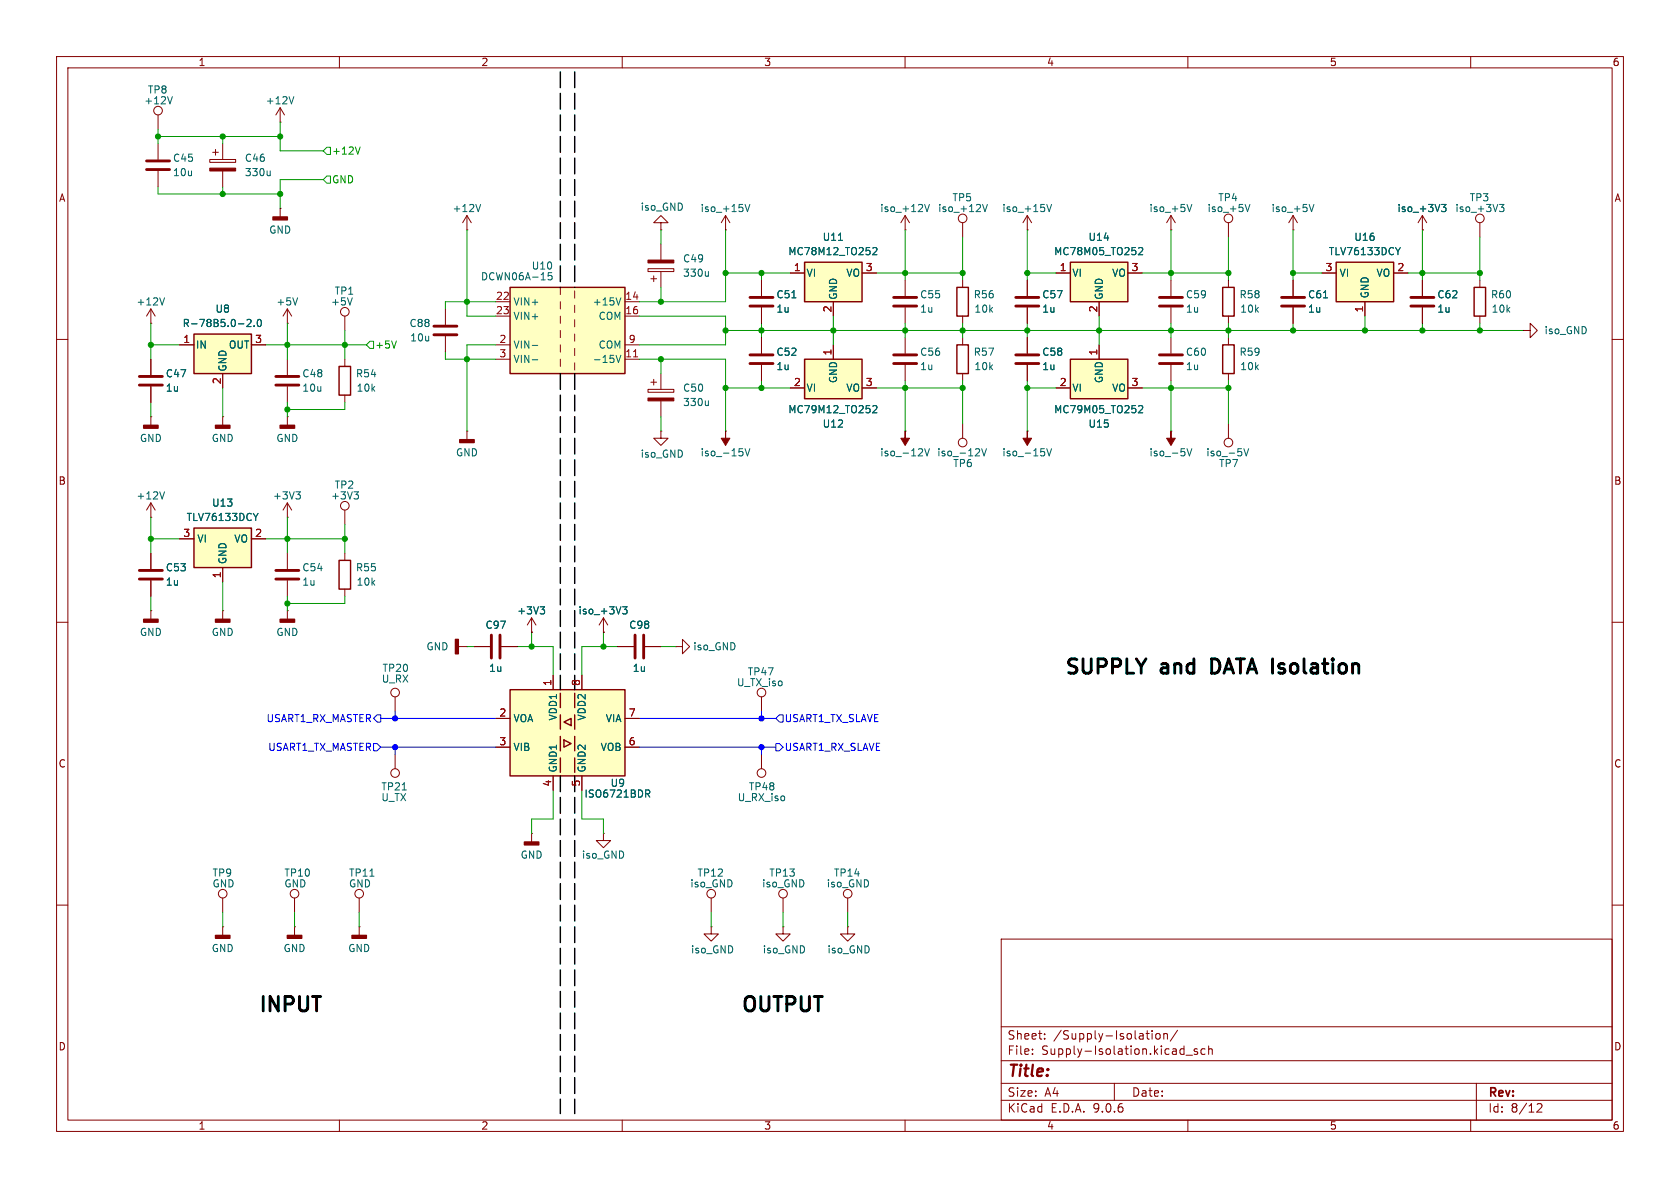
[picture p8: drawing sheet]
<svg xmlns="http://www.w3.org/2000/svg" width="297mm" height="210mm" viewBox="0 0 297 210" stroke-linecap="round" stroke-linejoin="round" font-family="sans-serif">
<g fill="none" stroke="#840000" stroke-width=".18">
<path d="M10 10h277v190h-277zM12 12h273v186h-273zM60 10v2M110 10v2M160 10v2M210 10v2M260 10v2M116.8 39.4h-1.2l1.2-1.3 1.3 1.3h-1.3v1.2M114.6 47.5h4.5v.5h-4.5zM115.1 49.3h1M115.6 48.8v1M116.8 40.6h.1"/>
<path d="M116.8 43.2v2.8M116.8 48v2.8M207 49.5v2.8M207 54.4v2.8M10 60h2M26.7 63.5v2.8M26.7 68.3v2.8M285 60h2M10 110h2M285 110h2M10 160h2M177 166h108v32h-108z"/>
<path d="M285 160h2M60 198v2M110 198v2M160 198v2M177 194.5h108M177 191.5h108M177 187.5h108M177 181.5h108M182.5 186.3v.1M182.5 185.5v.1M184.7 183.6v.1M184.7 182.8v.1"/>
<path d="M197 191.5v3M202.6 182.7h.6M202.9 183.6l.3 .1M203.7 182.2v.1M203.7 182.7v1M204.5 182.8l.3-.1 .3 .3v.4l-.3 .3-.3-.1-.2-.2v-.4zM205.7 182.8l.3-.1 .3 .1 .1 .9M205.7 182.7v1M208.2 182.1l-1.3 2M209.7 186.5h1.1M210 198v2M211.7 185.5l-.4-.1-.2 .2 .1 .2 .5 .2v.3h-.6"/>
<path d="M213 185.5l-.4-.1-.3 .3v.4l.2 .2h.5M213.7 185.5l.2-.1 .3 .1 .1 .9M213.7 184.9v1.5M260 198v2M261 191.5v6.5M271.7 195.2l.6-.1 .2 .1 .1 .3-.9 1.1h.9"/>
</g>
<path d="M114.6 46h4.5v.5h-4.5z" fill="#840000" stroke="#840000" stroke-width=".18"/>
<path d="M125.2 48v.8M125.2 48.7l-.1 .1" fill="none" stroke="#006464" stroke-width=".18"/>
<path d="M205 52.6h4M205 54.1h4M24.6 66.5h4.1M24.6 68.1h4.1" fill="none" stroke="#840000" stroke-width=".51"/>
<path d="M34.3 59.1h10.1v6.9h-10.1z" fill="#ffffc2"/>
<path d="M34.3 59.1h10.1v6.9h-10.1zM216.2 61h2v5h-2z" fill="none" stroke="#840000" stroke-width=".25"/>
<g fill="none" stroke="#840000" stroke-width=".18">
<path d="M27.9 25.4v2.8M27.9 30.2v2.8M82.5 38.1l-.7 1.3M82.5 38.1l.8 1.3M82.5 38.1v2.5M207 38.1l-.8 1.3M207 38.1l.8 1.3M207 38.1v2.5M217.2 39.4v2.5M26.7 57.2h.1M26.7 54.6l-.8 1.3M26.7 54.6l.7 1.3"/>
<path d="M26.7 54.6v2.6M82.5 40.6h.1M207 40.6h.1M217.2 59.7v1.3M31.7 61h2.6M39.4 66v2.6M44.4 61h2.6M217.2 66v1.3"/>
<circle cx="217.2" cy="38.6" r=".76"/>
</g>
<path d="M85 36.1l-.5 1.3M209.9 36.1l.4 1.3 .4-1.3M220.1 36.1l.4 1.3 .5-1.3M29.1 52.6l-.4 1.3M43.7 56.6l.4-.1 .3 .3-.8 .9h.8M44.9 57.6v.1M45.6 56.6l.2-.1a.68 .68 0 0 1 .4 .6 .68 .68 0 0 1-.4 .6l-.2-.1-.1-.4z" fill="none" stroke="#006464" stroke-width=".18"/>
<path d="M25.9 28.4h4.1M25.9 30h4.1" fill="none" stroke="#840000" stroke-width=".51"/>
<path d="M189.2 46.4h10.2v6.9h-10.2z" fill="#ffffc2"/>
<path d="M189.2 46.4h10.2v6.9h-10.2z" fill="none" stroke="#840000" stroke-width=".25"/>
<g fill="none" stroke="#840000" stroke-width=".18">
<path d="M228.6 38.1l-.8 1.3M228.6 38.1l.8 1.3M228.6 38.1v2.5M78.7 54.6v2.8M78.7 59.4v2.8M186.7 48.3h2.5M194.3 53.3v2.6M199.4 48.3h2.5M228.6 40.6h.1M228.6 49.5v2.8M228.6 54.4v2.8M50.8 63.5v2.8"/>
<path d="M50.8 68.3v2.8M82.5 76.2h.1M82.5 76.2v1.5M83.8 114.3h2.8M88.6 114.3h2.8"/>
</g>
<path d="M231.4 36.1l.5 1.3 .4-1.3M201.3 43.9l.5-.1 .2 .3-.8 .9h.8M234 52.6h.7" fill="none" stroke="#006464" stroke-width=".18"/>
<path d="M76.7 57.7h4.1M76.7 59.2h4.1M226.6 52.6h4M226.6 54.1h4M48.8 66.5h4M48.8 68.1h4M86.9 112.3v4M88.4 112.3v4" fill="none" stroke="#840000" stroke-width=".51"/>
<path d="M81.3 77.7h2.5v.5h-2.5z" fill="#840000" stroke="#840000" stroke-width=".25"/>
<path d="M189.2 63.5h10.2v7h-10.2z" fill="#ffffc2"/>
<path d="M189.2 63.5h10.2v7h-10.2z" fill="none" stroke="#840000" stroke-width=".25"/>
<g fill="none" stroke="#840000" stroke-width=".18">
<path d="M27.9 20.3v2.6M49.5 36.8h.1M49.5 36.8v1.6M181.6 49.5v2.8M181.6 54.4v2.8M207 59.7v2.8M186.7 68.6h2.5M194.3 61v2.5M199.4 68.6h2.5M207 76.2h.1M207 64.5v2.8M217.2 74.9v2.6"/>
<path d="M94 111.8h.1M94 109.2l-.8 1.3M94 109.2l.7 1.3M94 109.2v2.6M134.6 133.4v2.5M125.7 158.8v2.5M138.4 158.8v2.5M149.9 158.8v2.5M125.7 163.8v1.3h1.3l-1.3 1.3-1.2-1.3h1.2M125.7 163.8h.1"/>
<circle cx="27.9" cy="19.6" r=".76"/>
<circle cx="217.2" cy="78.2" r=".76"/>
<circle cx="134.6" cy="136.7" r=".76"/>
<circle cx="125.7" cy="158" r=".76"/>
<circle cx="138.4" cy="158" r=".76"/>
<circle cx="149.9" cy="158" r=".76"/>
</g>
<path d="M30.5 17.1l-.5 1.3M201.3 71.8l.5-.1 .2 .4-.8 .9h.8M209.9 79.3l.4 1.3 .4-1.3M219.9 79.3l.4 1.3 .4-1.3M95.5 107.3h.8l-.4 .4M96 107.7l.3 .3v.3l-.3 .2" fill="none" stroke="#006464" stroke-width=".18"/>
<path d="M179.6 52.6h4M179.6 54.1h4M205 62.7h4M205 64.3h4" fill="none" stroke="#840000" stroke-width=".51"/>
<path d="M48.3 38.4h2.5v.5h-2.5z" fill="#840000" stroke="#840000" stroke-width=".25"/>
<path d="M207 76.2v1.3h.8l-.8 1.2-.8-1.2h.8z" fill="#840000" stroke="#840000" stroke-width=".18"/>
<path d="M90.2 121.9h20.3v15.3h-20.3z" fill="#ffffc2"/>
<path d="M216.2 50.8h2v5.1h-2zM90.2 121.9h20.3v15.3h-20.3zM99.1 126.4v2.5M99.1 130.2v2.5M99.7 130.8l1.3 .6-1.3 .7zM99.7 127.6l1.3-.6v1.3zM101.6 122.6v2.5M101.6 126.4v2.5M101.6 130.2v2.5M101.6 134v2.5" fill="none" stroke="#840000" stroke-width=".25"/>
<g fill="none" stroke="#840000" stroke-width=".18">
<path d="M49.5 19.1l-.7 1.2M49.5 19.1l.8 1.2M49.5 19.1v2.5M37.1 28.2h4.6v.5h-4.6zM37.6 26.9h1M38.1 26.4v1M39.4 25.4v2.8M39.4 30.2v2.8M49.5 21.6h.1M50.8 57.2h.1M50.8 54.6l-.8 1.3M50.8 54.6l.8 1.3"/>
<path d="M50.8 54.6v2.6M61 55.9v2.5M160 49.5v2.8M160 54.4v2.8M217.2 49.5v1.3M217.2 55.9v1.3M97.8 119.4v2.5M102.9 119.4v2.5M87.6 127h2.6M87.6 132.1h2.6M97.8 137.2v2.5M102.9 137.2v2.5"/>
<path d="M110.5 127h2.5M110.5 132.1h2.5M134.6 123.2v2.5M94 147.3h.1M94 147.3v1.5M106.7 147.3v1.3h1.2l-1.2 1.3-1.3-1.3h1.3M106.7 147.3h.1"/>
<circle cx="61" cy="55.1" r=".76"/>
<circle cx="134.6" cy="122.4" r=".76"/>
</g>
<path d="M51.9 17.1l-.4 1.3M47.8 30.2v.9M47.8 30.9l-.2 .2M52.6 52.6l-.4 1.3M62.3 52.6l-.4 1.3M114.1 139.6h.5l.3 .3-.1 .3-.7 .1M114.5 140.3l.4 .6" fill="none" stroke="#006464" stroke-width=".18"/>
<path d="M37.1 29.7h4.6v.5h-4.6z" fill="#840000" stroke="#840000" stroke-width=".18"/>
<path d="M158 52.6h4.1M158 54.1h4.1" fill="none" stroke="#840000" stroke-width=".51"/>
<path d="M92.7 148.8h2.5v.6h-2.5z" fill="#840000" stroke="#840000" stroke-width=".25"/>
<path d="M90.2 50.8h20.3v15.2h-20.3z" fill="#ffffc2"/>
<path d="M90.2 50.8h20.3v15.2h-20.3z" fill="none" stroke="#840000" stroke-width=".25"/>
<g fill="none" stroke="#840000" stroke-width=".18">
<path d="M87.6 53.3h2.6M87.6 55.9h2.6M99.1 50.8v1.3M99.1 53.3v1.3M99.1 55.9v1.3M99.1 58.4v1.3M101.6 51.4v1.3M101.6 54v1.2M101.6 56.5v1.3M101.6 59.1v1.2M110.5 53.3h2.5M110.5 55.9h2.5"/>
<path d="M87.6 61h2.6M87.6 63.5h2.6M99.1 61v1.2M99.1 63.5v1.3M101.6 61.6v1.3M101.6 64.1v1.3M110.5 61h2.5M110.5 63.5h2.5M26.7 91.4h.1M26.7 88.9l-.8 1.3M26.7 88.9l.7 1.3M26.7 88.9v2.5"/>
<path d="M106.7 111.8h.1M106.7 109.2l-.8 1.3M106.7 109.2l.7 1.3M106.7 109.2v2.6M39.4 158.8v2.5M52.1 158.8v2.5M39.4 163.8h.1M39.4 163.8v1.6M52.1 163.8h.1M52.1 163.8v1.6M63.5 163.8h.1M63.5 163.8v1.6"/>
<path d="M138.4 163.8v1.3h1.3l-1.3 1.3-1.2-1.3h1.2M138.4 163.8h.1M149.9 163.8v1.3h1.2l-1.2 1.3-1.3-1.3h1.3M149.9 163.8h.1"/>
<circle cx="39.4" cy="158" r=".76"/>
<circle cx="52.1" cy="158" r=".76"/>
</g>
<path d="M96.9 48.2v.6l.2-.1h.4l.1 .5-.2 .3-.5-.1M109.8 52.6l-.5 1.3M94.1 61.1h1M94.1 63.6h1M108.9 62.8l.4 1.3 .5-1.3M29.1 86.9l-.4 1.3M110.1 107.3h.8l-.5 .4 .4 .2v.5l-.2 .1h-.5" fill="none" stroke="#006464" stroke-width=".18"/>
<path d="M112 63.1h.7" fill="none" stroke="#a90000" stroke-width=".18"/>
<g fill="#840000" stroke="#840000" stroke-width=".25">
<path d="M50.8 165.4h2.5v.5h-2.5z"/>
<path d="M38.1 165.4h2.5v.5h-2.5z"/>
<path d="M62.2 165.4h2.6v.5h-2.6z"/>
</g>
<path d="M34.3 93.3h10.1v7h-10.1z" fill="#ffffc2"/>
<path d="M260.6 50.8h2v5.1h-2zM34.3 93.3h10.1v7h-10.1zM59.9 99.1h2.1v5h-2.1z" fill="none" stroke="#840000" stroke-width=".25"/>
<g fill="none" stroke="#840000" stroke-width=".18">
<path d="M251.5 38.1l-.8 1.3M251.5 38.1l.7 1.3M251.5 38.1v2.5M261.6 39.4v2.5M251.5 40.6h.1M251.5 49.5v2.8M251.5 54.4v2.8M261.6 49.5v1.3M261.6 55.9v1.3M269.2 58.4h1.3v-1.2l1.3 1.2-1.3 1.3v-1.3M269.2 58.4h.1M26.7 73.7h.1"/>
<path d="M26.7 73.7v1.5M39.4 73.7h.1M39.4 73.7v1.5M50.8 73.7h.1M50.8 73.7v1.5M128.3 76.2h.1M26.7 97.8v2.8M31.7 95.3h2.6M44.4 95.3h2.6M50.8 91.4h.1M50.8 88.9v2.5M50.8 97.8v2.8"/>
<path d="M50.8 88.9l-.8 1.3M50.8 88.9l.8 1.3M61 90.2v2.5M61 97.8v1.3M26.7 102.6v2.8M39.4 108h.1M39.4 100.3v2.6M39.4 108v1.5M50.8 108h.1M50.8 102.6v2.8M50.8 108v1.5M61 104.1v1.3"/>
<path d="M81 114.3h1.5M82.5 114.3h.1M109.2 114.3h2.8M114 114.3h2.8M119.4 114.3h1.2v-1.3l1.3 1.3-1.3 1.3v-1.3M119.4 114.3h.1M69.8 123.2v2.5M69.8 133.4v2.5M63.5 158.8v2.5"/>
<circle cx="261.6" cy="38.6" r=".76"/>
<circle cx="61" cy="89.4" r=".76"/>
<circle cx="69.8" cy="136.7" r=".76"/>
<circle cx="69.8" cy="122.4" r=".76"/>
<circle cx="63.5" cy="158" r=".76"/>
</g>
<path d="M254.8 36.1h.8l-.4 .5 .4 .1v.6l-.2 .1-.5-.1M265.1 36.1h.8l-.4 .5 .3 .1v.6l-.2 .1-.5-.1M131.3 79.9v.6M131.7 79.3l.4 1.3 .5-1.3M45.6 90.7l-.4 .7M52.3 86.9h.8l-.4 .5M52.9 87.4l.2 .3v.3l-.2 .2M62.6 86.9h.8l-.5 .5M63.1 87.4l.3 .3v.3l-.3 .2M71.1 139.6h.7M65.4 154.9h.7" fill="none" stroke="#006464" stroke-width=".18"/>
<path d="M249.4 52.6h4.1M249.4 54.1h4.1M24.6 100.8h4.1M24.6 102.4h4.1M48.8 100.8h4M48.8 102.4h4M112.3 112.3v4M113.8 112.3v4" fill="none" stroke="#840000" stroke-width=".51"/>
<g fill="#840000" stroke="#840000" stroke-width=".25">
<path d="M49.5 109.5h2.6v.5h-2.6z"/>
<path d="M25.4 75.2h2.5v.5h-2.5z"/>
<path d="M80.5 113h.5v2.6h-.5z"/>
<path d="M49.5 75.2h2.6v.5h-2.6z"/>
<path d="M38.1 75.2h2.5v.5h-2.5z"/>
<path d="M38.1 109.5h2.5v.5h-2.5z"/>
</g>
<path d="M128.3 76.2v1.3h.7l-.7 1.2-.8-1.2h.8z" fill="#840000" stroke="#840000" stroke-width=".18"/>
<path d="M236.2 46.4h10.2v6.9h-10.2z" fill="#ffffc2"/>
<path d="M236.2 46.4h10.2v6.9h-10.2zM59.9 64.8h2.1v5.1h-2.1z" fill="none" stroke="#840000" stroke-width=".25"/>
<g fill="none" stroke="#840000" stroke-width=".18">
<path d="M160 38.1l-.7 1.3M160 38.1l.8 1.3M160 38.1v2.5M170.2 39.4v2.5M160 40.6h.1M181.6 59.7v2.8M233.7 48.3h2.5M241.3 53.3v2.6M246.4 48.3h2.5M61 63.5v1.3M61 69.9v1.2M160 76.2h.1"/>
<path d="M170.2 74.9v2.6M181.6 76.2h.1M181.6 64.5v2.8M26.7 108h.1M26.7 108v1.5"/>
<circle cx="170.2" cy="38.6" r=".76"/>
<circle cx="170.2" cy="78.2" r=".76"/>
</g>
<path d="M163.5 36.1l.4 1.3 .4-1.3M173.7 36.1l.4 1.3 .5-1.3M247.6 43.8l-.5 .6M163 79.4v.5M163.5 79.3l.4 1.3 .4-1.3M173.1 79.4v.5M173.5 79.3l.5 1.3 .4-1.3M184.6 79.9v.6M185.1 79.3l.4 1.3 .4-1.3M162.3 80.6h.8M172.4 80.6h.8" fill="none" stroke="#006464" stroke-width=".18"/>
<path d="M179.6 62.7h4M179.6 64.3h4" fill="none" stroke="#840000" stroke-width=".51"/>
<path d="M25.4 109.5h2.5v.5h-2.5z" fill="#840000" stroke="#840000" stroke-width=".25"/>
<g fill="#840000" stroke="#840000" stroke-width=".18">
<path d="M181.6 76.2v1.3h.8l-.8 1.2-.8-1.2h.8z"/>
<path d="M160 76.2v1.3h.8l-.8 1.2-.7-1.2h.7z"/>
</g>
<path d="M142.2 46.4h10.2v6.9h-10.2z" fill="#ffffc2"/>
<path d="M142.2 46.4h10.2v6.9h-10.2zM169.2 50.8h2v5.1h-2zM169.2 61h2v5h-2z" fill="none" stroke="#840000" stroke-width=".25"/>
<g fill="none" stroke="#840000" stroke-width=".18">
<path d="M128.3 38.1l-.8 1.3M128.3 38.1l.7 1.3M128.3 38.1v2.5M128.3 40.6h.1M134.6 49.5v2.8M134.6 54.4v2.8M139.7 48.3h2.5M147.3 53.3v2.6M152.4 48.3h2.5M160 59.7v2.8M170.2 49.5v1.3M170.2 55.9v1.3"/>
<path d="M170.2 59.7v1.3M114.6 68.8h4.5v.5h-4.5zM115.1 67.6h1M115.6 67.1v1M116.8 76.2v1.3h1.3l-1.3 1.2-1.2-1.2h1.2M116.8 76.2h.1M116.8 66v2.8M116.8 70.9v2.8M160 64.5v2.8M170.2 66v1.3"/>
</g>
<path d="M131.7 36.1l.4 1.3 .5-1.3M140 52.6h.7M148.2 42.5h.8M154.3 43.9l.5-.1 .2 .3-.8 .9h.8M125.2 70.9v.8M125.2 71.6l-.1 .1" fill="none" stroke="#006464" stroke-width=".18"/>
<path d="M114.6 70.4h4.5v.5h-4.5z" fill="#840000" stroke="#840000" stroke-width=".18"/>
<path d="M132.6 52.6h4.1M132.6 54.1h4.1M158 62.7h4.1M158 64.3h4.1" fill="none" stroke="#840000" stroke-width=".51"/>
<path d="M142.2 63.5h10.2v7h-10.2z" fill="#ffffc2"/>
<path d="M142.2 63.5h10.2v7h-10.2z" fill="none" stroke="#840000" stroke-width=".25"/>
<g fill="none" stroke="#840000" stroke-width=".18">
<path d="M181.6 38.1l-.8 1.3M181.6 38.1l.8 1.3M181.6 38.1v2.5M134.6 49.5v2.8M134.6 54.4v2.8M134.6 59.7v2.8M139.7 48.3h2.5M147.3 53.3v2.6M152.4 48.3h2.5M181.6 40.6h.1M181.6 49.5v2.8M181.6 54.4v2.8"/>
<path d="M181.6 59.7v2.8M186.7 48.3h2.5M194.3 53.3v2.6M199.4 48.3h2.5M228.6 49.5v2.8M228.6 54.4v2.8M233.7 48.3h2.5M241.3 53.3v2.6M246.4 48.3h2.5M251.5 40.6h.1M251.5 49.5v2.8M251.5 54.4v2.8"/>
<path d="M26.7 63.5v2.8M26.7 68.3v2.8M31.7 61h2.6M39.4 66v2.6M44.4 61h2.6M134.6 64.5v2.8M139.7 68.6h2.5M147.3 61v2.5M152.4 68.6h2.5M181.6 64.5v2.8M186.7 68.6h2.5M194.3 61v2.5"/>
<path d="M199.4 68.6h2.5M26.7 97.8v2.8M31.7 95.3h2.6M44.4 95.3h2.6M26.7 102.6v2.8M39.4 100.3v2.6M83.8 114.3h2.8M88.6 114.3h2.8M94 111.8h.1M97.8 119.4v2.5M102.9 119.4v2.5M106.7 111.8h.1"/>
<path d="M109.2 114.3h2.8M114 114.3h2.8M87.6 127h2.6M87.6 132.1h2.6M97.8 137.2v2.5M102.9 137.2v2.5M110.5 127h2.5M110.5 132.1h2.5"/>
</g>
<g fill="none" stroke="#006464" stroke-width=".18">
<path d="M185.1 36.1l.4 1.3 .4-1.3M254.8 36.1h.8l-.4 .5 .4 .1v.6l-.2 .1-.5-.1M43.7 56.6l.4-.1 .3 .3-.8 .9h.8M44.9 57.6v.1M45.6 56.6l.2-.1a.68 .68 0 0 1 .4 .6 .68 .68 0 0 1-.4 .6l-.2-.1-.1-.4zM140 52.6h.7M148.2 42.5h.8M154.3 43.9l.5-.1 .2 .3-.8 .9h.8M201.3 43.9l.5-.1 .2 .3-.8 .9h.8M234 52.6h.7M247.6 43.8l-.5 .6M154.3 71.8l.5-.1 .2 .4-.8 .9h.8"/>
<path d="M201.3 71.8l.5-.1 .2 .4-.8 .9h.8M45.6 90.7l-.4 .7M95.5 107.3h.8l-.4 .4M96 107.7l.3 .3v.3l-.3 .2M110.1 107.3h.8l-.5 .4 .4 .2v.5l-.2 .1h-.5M114.1 139.6h.5l.3 .3-.1 .3-.7 .1M114.5 140.3l.4 .6"/>
</g>
<path d="M132.6 62.7h4.1M132.6 64.3h4.1" fill="none" stroke="#840000" stroke-width=".51"/>
<g fill="none" stroke="#009600" stroke-width=".18">
<path d="M27.9 33v1.3h21.6M27.9 22.9v2.5M27.9 24.1h21.6M39.4 24.1v1.3M39.4 33v1.3M49.5 21.6v5.1h7.6M57.1 31.8h-7.6v5M57.8 31.1h.6v1.3h-.6l-.7-.6zM57.8 26h.6v1.3h-.6l-.7-.6zM63.7 26l-.5 1.2M26.7 57.2v6.3M50.8 57.2v6.3"/>
<path d="M61 58.4v5.1M82.5 40.6v15.3h5.1M87.6 53.3h-8.9v1.3M113 55.9h15.3v5.1h-15.3M116.8 40.6v2.6M116.8 50.8v2.5M128.3 58.4h140.9M128.3 48.3h11.4M128.3 40.6v12.7h-15.3M134.6 48.3v1.2M134.6 57.2v2.5M147.3 55.9v5.1"/>
<path d="M154.9 48.3h15.3M160 40.6v8.9M160 57.2v2.5M170.2 41.9v7.6M170.2 57.2v2.5M181.6 40.6v8.9M181.6 57.2v2.5M181.6 48.3h5.1M194.3 55.9v5.1M201.9 48.3h15.3M207 40.6v8.9M207 57.2v2.5"/>
<path d="M217.2 41.9v7.6M217.2 57.2v2.5M228.6 48.3h5.1M228.6 40.6v8.9M228.6 57.2v1.2M241.3 55.9v2.5M248.9 48.3h12.7M251.5 40.6v8.9M251.5 57.2v1.2M261.6 41.9v7.6M261.6 57.2v1.2M26.7 71.1v2.6"/>
<path d="M26.7 61h5M39.4 68.6v5.1M47 61h17.8M50.8 71.1v2.6M61 71.1v1.3h-10.2M65.4 60.3h.6v1.3h-.6l-.6-.6zM70.1 60.3l-.4 1.2M78.7 62.2v1.3h8.9M87.6 61h-5.1v15.2M113 63.5h15.3v12.7M116.8 63.5v2.5M116.8 73.7v2.5"/>
<path d="M128.3 68.6h11.4M134.6 67.3v1.3M154.9 68.6h15.3M160 67.3v8.9M170.2 67.3v7.6M181.6 68.6h5.1M181.6 67.3v8.9M201.9 68.6h15.3M207 67.3v8.9M217.2 67.3v7.6M26.7 91.4v6.4M26.7 95.3h5"/>
<path d="M47 95.3h14M50.8 91.4v6.4M61 92.7v5.1M26.7 105.4v2.6M39.4 102.9v5.1M50.8 105.4v2.6M61 105.4v1.3h-10.2M82.5 114.3h1.3M91.4 114.3h6.4v5.1M94 111.8v2.5M106.7 111.8v2.5M109.2 114.3h-6.3v5.1"/>
<path d="M116.8 114.3h2.6M97.8 139.7v5.1h-3.8v2.5M102.9 139.7v5.1h3.8v2.5M39.4 161.3v2.5M52.1 161.3v2.5M63.5 161.3v2.5M125.7 161.3v2.5M138.4 161.3v2.5M149.9 161.3v2.5"/>
</g>
<path d="M66 131.4h.7l.6 .7-.6 .6h-.7zM66.7 126.4h.6v1.2h-.6l-.7-.6zM67.3 127h20.3M67.3 132.1h20.3M69.8 125.7v1.3M69.8 132.1v1.3M113 127h24.2M113 132.1h24.2M134.6 125.7v1.3M134.6 132.1v1.3M137.2 131.4h.6l.6 .7-.6 .6h-.6zM137.2 127l.6-.6h.6v1.2h-.6z" fill="none" stroke="#00f" stroke-width=".18"/>
<path d="M99.1 12.7v38.1M101.6 12.7v38.1M99.1 66v55.9M101.6 66v55.9M99.1 137.2v59.7M101.6 137.2v59.7" fill="none" stroke="#000" stroke-width=".25" stroke-dasharray="2.8 1"/>
<g fill="#009600" stroke="#009600" stroke-width=".18">
<circle cx="26.7" cy="61" r=".46"/>
<circle cx="39.4" cy="34.3" r=".46"/>
<circle cx="49.5" cy="24.1" r=".46"/>
<circle cx="39.4" cy="24.1" r=".46"/>
<circle cx="27.9" cy="24.1" r=".46"/>
<circle cx="49.5" cy="34.3" r=".46"/>
<circle cx="61" cy="61" r=".46"/>
<circle cx="50.8" cy="61" r=".46"/>
<circle cx="50.8" cy="106.7" r=".46"/>
<circle cx="128.3" cy="68.6" r=".46"/>
<circle cx="134.6" cy="68.6" r=".46"/>
<circle cx="128.3" cy="58.4" r=".46"/>
<circle cx="116.8" cy="53.3" r=".46"/>
<circle cx="116.8" cy="63.5" r=".46"/>
<circle cx="128.3" cy="48.3" r=".46"/>
<circle cx="82.5" cy="53.3" r=".46"/>
<circle cx="106.7" cy="114.3" r=".46"/>
<circle cx="82.5" cy="63.5" r=".46"/>
<circle cx="94" cy="114.3" r=".46"/>
<circle cx="26.7" cy="95.3" r=".46"/>
<circle cx="50.8" cy="72.4" r=".46"/>
<circle cx="50.8" cy="95.3" r=".46"/>
<circle cx="61" cy="95.3" r=".46"/>
<circle cx="160" cy="68.6" r=".46"/>
<circle cx="170.2" cy="68.6" r=".46"/>
<circle cx="217.2" cy="68.6" r=".46"/>
<circle cx="217.2" cy="58.4" r=".46"/>
<circle cx="194.3" cy="58.4" r=".46"/>
<circle cx="181.6" cy="68.6" r=".46"/>
<circle cx="207" cy="68.6" r=".46"/>
<circle cx="228.6" cy="58.4" r=".46"/>
<circle cx="228.6" cy="48.3" r=".46"/>
<circle cx="207" cy="58.4" r=".46"/>
<circle cx="207" cy="48.3" r=".46"/>
<circle cx="217.2" cy="48.3" r=".46"/>
<circle cx="170.2" cy="58.4" r=".46"/>
<circle cx="181.6" cy="58.4" r=".46"/>
<circle cx="181.6" cy="48.3" r=".46"/>
<circle cx="134.6" cy="58.4" r=".46"/>
<circle cx="134.6" cy="48.3" r=".46"/>
<circle cx="147.3" cy="58.4" r=".46"/>
<circle cx="170.2" cy="48.3" r=".46"/>
<circle cx="160" cy="48.3" r=".46"/>
<circle cx="160" cy="58.4" r=".46"/>
<circle cx="251.5" cy="58.4" r=".46"/>
<circle cx="241.3" cy="58.4" r=".46"/>
<circle cx="261.6" cy="48.3" r=".46"/>
<circle cx="251.5" cy="48.3" r=".46"/>
<circle cx="261.6" cy="58.4" r=".46"/>
</g>
<g fill="#00f" stroke="#00f" stroke-width=".18">
<circle cx="69.8" cy="127" r=".46"/>
<circle cx="69.8" cy="132.1" r=".46"/>
<circle cx="134.6" cy="127" r=".46"/>
<circle cx="134.6" cy="132.1" r=".46"/>
</g>
<g font-size="3.5">
<text x="187.9" y="119.9">SUPPLY</text>
<text x="205.3" y="119.9">and</text>
<text x="215.1" y="119.9">DATA Isolation</text>
<text x="45.4" y="179.6">INPUT</text>
<text x="130.7" y="179.6">OUTPUT</text>
</g>
<text font-size="2.8" fill="#840000" x="178" y="190.9">Title:</text>
<g font-size="2.1" fill="#840000">
<text x="178" y="184">Sheet:</text>
<text x="186.2" y="184">/Supply-Isolation/</text>
<text x="178" y="186.7">File:</text>
<text x="184.1" y="186.7">Supply-Isolation.kicad_sch</text>
<text x="178" y="196.9">KiCad</text>
<text x="178" y="194.1">Size:</text>
<text x="184.7" y="194.1">A4</text>
<text x="185.7" y="196.9">E.D.A.</text>
<text x="193.3" y="196.9">9.0.6</text>
<text x="200" y="194.1">Date:</text>
<text x="263" y="194.3">Rev:</text>
<text x="263" y="196.9">Id:</text>
<text x="267.1" y="196.9">8/12</text>
</g>
<g font-size="1.8" fill="#840000">
<text x="35" y="11.9">1</text>
<text x="85" y="11.9">2</text>
<text x="135" y="11.9">3</text>
<text x="185" y="11.9">4</text>
<text x="235" y="11.9">5</text>
<text x="285" y="11.9">6</text>
<text x="10.3" y="35.9">A</text>
<text x="285.3" y="35.9">A</text>
<text x="10.3" y="85.9">B</text>
<text x="285.3" y="85.9">B</text>
<text x="10.3" y="135.9">C</text>
<text x="285.3" y="135.9">C</text>
<text x="10.3" y="185.9">D</text>
<text x="285.3" y="185.9">D</text>
<text x="35" y="199.9">1</text>
<text x="85" y="199.9">2</text>
<text x="135" y="199.9">3</text>
<text x="185" y="199.9">4</text>
<text x="235" y="199.9">5</text>
<text x="285" y="199.9">6</text>
</g>
<g font-size="1.8" fill="#006464">
<text x="26" y="16.7">TP8</text>
<text x="25.4" y="18.6">+12V</text>
<text x="46.9" y="18.6">+12V</text>
<text x="30.5" y="28.8">C45</text>
<text x="43.2" y="28.8">C46</text>
<text x="30.5" y="31.3">10u</text>
<text x="43.2" y="31.3">330u</text>
<text x="168.3" y="35.8">TP5</text>
<text x="215.3" y="35.8">TP4</text>
<text x="259.7" y="35.8">TP3</text>
<text x="47.5" y="41.5">GND</text>
<text x="79.9" y="37.7">+12V</text>
<text x="113.2" y="37.5">iso_GND</text>
<text x="123.8" y="37.7">iso_+15V</text>
<text x="155.5" y="37.7">iso_+12V</text>
<text x="165.7" y="37.7">iso_+12V</text>
<text x="177.1" y="37.7">iso_+15V</text>
<text x="203.1" y="37.7">iso_+5V</text>
<text x="213.4" y="37.7">iso_+5V</text>
<text x="224.7" y="37.7">iso_+5V</text>
<text x="246.9" y="37.7">iso_+3V3</text>
<text x="257.2" y="37.7">iso_+3V3</text>
<text x="93.9" y="47.9">U10</text>
<text x="120.7" y="46.6">C49</text>
<text x="139.3" y="45.3">MC78M12_TO252</text>
<text x="145.3" y="42.8">U11</text>
<text x="186.3" y="45.3">MC78M05_TO252</text>
<text x="192.3" y="42.8">U14</text>
<text x="234.8" y="45.3">TLV76133DCY</text>
<text x="239.3" y="42.8">U16</text>
<text x="59.1" y="52.3">TP1</text>
<text x="84.9" y="49.8">DCWN06A-15</text>
<text x="120.7" y="49.1">330u</text>
<text x="137.2" y="52.9">C51</text>
<text x="142.5" y="49.1">VI</text>
<text x="148.2" y="53.1" transform="rotate(-90 148.2 53.1)">GND</text>
<text x="149.5" y="49.1">VO</text>
<text x="162.6" y="52.9">C55</text>
<text x="172" y="52.9">R56</text>
<text x="184.2" y="52.9">C57</text>
<text x="189.5" y="49.1">VI</text>
<text x="195.2" y="53.1" transform="rotate(-90 195.2 53.1)">GND</text>
<text x="196.5" y="49.1">VO</text>
<text x="209.6" y="52.9">C59</text>
<text x="219" y="52.9">R58</text>
<text x="231.1" y="52.9">C61</text>
<text x="236.7" y="49.1">VI</text>
<text x="242.2" y="52.8" transform="rotate(-90 242.2 52.8)">GND</text>
<text x="243.2" y="49.1">VO</text>
<text x="254" y="52.9">C62</text>
<text x="263.5" y="52.9">R60</text>
<text x="24" y="54.2">+12V</text>
<text x="32.2" y="58">R-78B5.0-2.0</text>
<text x="38" y="55.5">U8</text>
<text x="48.8" y="54.2">+5V</text>
<text x="58.4" y="54.2">+5V</text>
<text x="72.3" y="58">C88</text>
<text x="90.7" y="54.2">VIN+</text>
<text x="90.7" y="56.7">VIN+</text>
<text x="104.7" y="54.2">+15V</text>
<text x="105.7" y="56.7">COM</text>
<text x="137.2" y="55.5">1u</text>
<text x="162.6" y="55.5">1u</text>
<text x="172.2" y="55.5">10k</text>
<text x="184.2" y="55.5">1u</text>
<text x="209.6" y="55.5">1u</text>
<text x="219.2" y="55.5">10k</text>
<text x="231.1" y="55.5">1u</text>
<text x="254" y="55.5">1u</text>
<text x="263.6" y="55.5">10k</text>
<text x="272.9" y="59.3">iso_GND</text>
<text x="34.5" y="61.8">IN</text>
<text x="40.2" y="65.8" transform="rotate(-90 40.2 65.8)">GND</text>
<text x="40.4" y="61.8">OUT</text>
<text x="72.4" y="60.6">10u</text>
<text x="90.7" y="61.8">VIN-</text>
<text x="90.7" y="64.4">VIN-</text>
<text x="104.7" y="64.4">-15V</text>
<text x="105.7" y="61.8">COM</text>
<text x="137.2" y="65.6">1u</text>
<text x="137.2" y="63.1">C52</text>
<text x="162.6" y="65.6">1u</text>
<text x="162.6" y="63.1">C56</text>
<text x="172" y="63.1">R57</text>
<text x="172.2" y="65.6">10k</text>
<text x="184.2" y="65.6">1u</text>
<text x="184.2" y="63.1">C58</text>
<text x="209.6" y="65.6">1u</text>
<text x="209.6" y="63.1">C60</text>
<text x="219" y="63.1">R59</text>
<text x="219.2" y="65.6">10k</text>
<text x="29.2" y="69.4">1u</text>
<text x="29.2" y="66.9">C47</text>
<text x="53.3" y="66.9">C48</text>
<text x="53.3" y="69.4">10u</text>
<text x="62.8" y="66.9">R54</text>
<text x="62.9" y="69.4">10k</text>
<text x="120.7" y="72">330u</text>
<text x="120.7" y="69.4">C50</text>
<text x="142.5" y="69.4">VI</text>
<text x="148.2" y="67.8" transform="rotate(-90 148.2 67.8)">GND</text>
<text x="149.5" y="69.4">VO</text>
<text x="189.5" y="69.4">VI</text>
<text x="195.2" y="67.8" transform="rotate(-90 195.2 67.8)">GND</text>
<text x="196.5" y="69.4">VO</text>
<text x="139.3" y="73.3">MC79M12_TO252</text>
<text x="145.3" y="75.8">U12</text>
<text x="186.3" y="73.3">MC79M05_TO252</text>
<text x="192.3" y="75.8">U15</text>
<text x="24.6" y="78.3">GND</text>
<text x="37.3" y="78.3">GND</text>
<text x="48.8" y="78.3">GND</text>
<text x="80.5" y="80.9">GND</text>
<text x="113.2" y="81.1">iso_GND</text>
<text x="123.8" y="80.9">iso_-15V</text>
<text x="155.5" y="80.9">iso_-12V</text>
<text x="165.6" y="80.9">iso_-12V</text>
<text x="168.4" y="82.8">TP6</text>
<text x="177.1" y="80.9">iso_-15V</text>
<text x="203.1" y="80.9">iso_-5V</text>
<text x="213.1" y="80.9">iso_-5V</text>
<text x="215.4" y="82.8">TP7</text>
<text x="24" y="88.5">+12V</text>
<text x="37.4" y="89.8">U13</text>
<text x="48.2" y="88.5">+3V3</text>
<text x="58.4" y="88.5">+3V3</text>
<text x="59.1" y="86.6">TP2</text>
<text x="32.9" y="92.3">TLV76133DCY</text>
<text x="29.2" y="101.2">C53</text>
<text x="34.8" y="96.1">VI</text>
<text x="40.2" y="99.8" transform="rotate(-90 40.2 99.8)">GND</text>
<text x="41.3" y="96.1">VO</text>
<text x="53.3" y="101.2">C54</text>
<text x="62.8" y="101.2">R55</text>
<text x="29.2" y="103.7">1u</text>
<text x="53.3" y="103.7">1u</text>
<text x="62.9" y="103.7">10k</text>
<text x="24.6" y="112.6">GND</text>
<text x="37.3" y="112.6">GND</text>
<text x="48.8" y="112.6">GND</text>
<text x="85.7" y="111.4">C97</text>
<text x="91.3" y="108.8">+3V3</text>
<text x="102.2" y="108.8">iso_+3V3</text>
<text x="111.1" y="111.4">C98</text>
<text x="67.5" y="119">TP20</text>
<text x="75.3" y="115.2">GND</text>
<text x="86.4" y="119">1u</text>
<text x="111.8" y="119">1u</text>
<text x="122.5" y="115.2">iso_GND</text>
<text x="132.1" y="119.6">TP47</text>
<text x="67.4" y="120.9">U_RX</text>
<text x="130.2" y="121.5">U_TX_iso</text>
<text x="90.7" y="127.9">VOA</text>
<text x="98.7" y="127.5" transform="rotate(-90 98.7 127.5)">VDD1</text>
<text x="103.7" y="127.5" transform="rotate(-90 103.7 127.5)">VDD2</text>
<text x="107" y="127.9">VIA</text>
<text x="90.7" y="132.9">VIB</text>
<text x="98.7" y="136.7" transform="rotate(-90 98.7 136.7)">GND1</text>
<text x="103.7" y="136.7" transform="rotate(-90 103.7 136.7)">GND2</text>
<text x="106.1" y="132.9">VOB</text>
<text x="67.3" y="139.9">TP21</text>
<text x="67.3" y="141.8">U_TX</text>
<text x="103.2" y="141.2">ISO6721BDR</text>
<text x="107.8" y="139.3">U9</text>
<text x="130.3" y="141.8">U_RX_iso</text>
<text x="132.3" y="139.9">TP48</text>
<text x="37.5" y="155.2">TP9</text>
<text x="50.2" y="155.2">TP10</text>
<text x="61.6" y="155.2">TP11</text>
<text x="91.9" y="152">GND</text>
<text x="102.8" y="152">iso_GND</text>
<text x="123.2" y="155.2">TP12</text>
<text x="135.9" y="155.2">TP13</text>
<text x="147.3" y="155.2">TP14</text>
<text x="37.5" y="157.1">GND</text>
<text x="50.2" y="157.1">GND</text>
<text x="61.6" y="157.1">GND</text>
<text x="121.9" y="157.1">iso_GND</text>
<text x="134.6" y="157.1">iso_GND</text>
<text x="146.1" y="157.1">iso_GND</text>
<text x="37.3" y="168.5">GND</text>
<text x="50" y="168.5">GND</text>
<text x="61.5" y="168.5">GND</text>
<text x="122" y="168.7">iso_GND</text>
<text x="134.7" y="168.7">iso_GND</text>
<text x="146.2" y="168.7">iso_GND</text>
</g>
<g font-size="1.8" fill="#009600">
<text x="58.6" y="27.5">+12V</text>
<text x="58.6" y="32.6">GND</text>
<text x="66.2" y="61.8">+5V</text>
</g>
<g font-size="1.8" fill="#a90000">
<text x="87.6" y="53.1">22</text>
<text x="110.4" y="53.1">14</text>
<text x="140.3" y="48">1</text>
<text x="153" y="48">3</text>
<text x="187.3" y="48">1</text>
<text x="200" y="48">3</text>
<text x="234.2" y="48">3</text>
<text x="246.9" y="48">2</text>
<text x="87.6" y="55.6">23</text>
<text x="110.4" y="55.6">16</text>
<text x="147.1" y="55.3" transform="rotate(-90 147.1 55.3)">2</text>
<text x="194.1" y="55.3" transform="rotate(-90 194.1 55.3)">2</text>
<text x="241" y="55.3" transform="rotate(-90 241 55.3)">1</text>
<text x="32.3" y="60.7">1</text>
<text x="45" y="60.7">3</text>
<text x="88.2" y="60.7">2</text>
<text x="88.2" y="63.2">3</text>
<text x="110.4" y="63.2">11</text>
<text x="111.1" y="60.7">9</text>
<text x="147.1" y="62.9" transform="rotate(-90 147.1 62.9)">1</text>
<text x="194.1" y="62.9" transform="rotate(-90 194.1 62.9)">1</text>
<text x="39.1" y="68" transform="rotate(-90 39.1 68)">2</text>
<text x="140.3" y="68.3">2</text>
<text x="153" y="68.3">3</text>
<text x="187.3" y="68.3">2</text>
<text x="200" y="68.3">3</text>
<text x="32.3" y="95">3</text>
<text x="45" y="95">2</text>
<text x="39.1" y="102.3" transform="rotate(-90 39.1 102.3)">1</text>
<text x="97.5" y="121.4" transform="rotate(-90 97.5 121.4)">1</text>
<text x="102.6" y="121.4" transform="rotate(-90 102.6 121.4)">8</text>
<text x="88.2" y="126.7">2</text>
<text x="88.2" y="131.8">3</text>
<text x="111.1" y="126.7">7</text>
<text x="111.1" y="131.8">6</text>
<text x="97.5" y="139.1" transform="rotate(-90 97.5 139.1)">4</text>
<text x="102.6" y="139.1" transform="rotate(-90 102.6 139.1)">5</text>
</g>
<g font-size="1.8" fill="#00f">
<text x="47" y="127.9">USART1_RX_MASTER</text>
<text x="138.6" y="127.9">USART1_TX_SLAVE</text>
<text x="47.3" y="132.9">USART1_TX_MASTER</text>
<text x="138.6" y="132.9">USART1_RX_SLAVE</text>
</g>
</svg>
